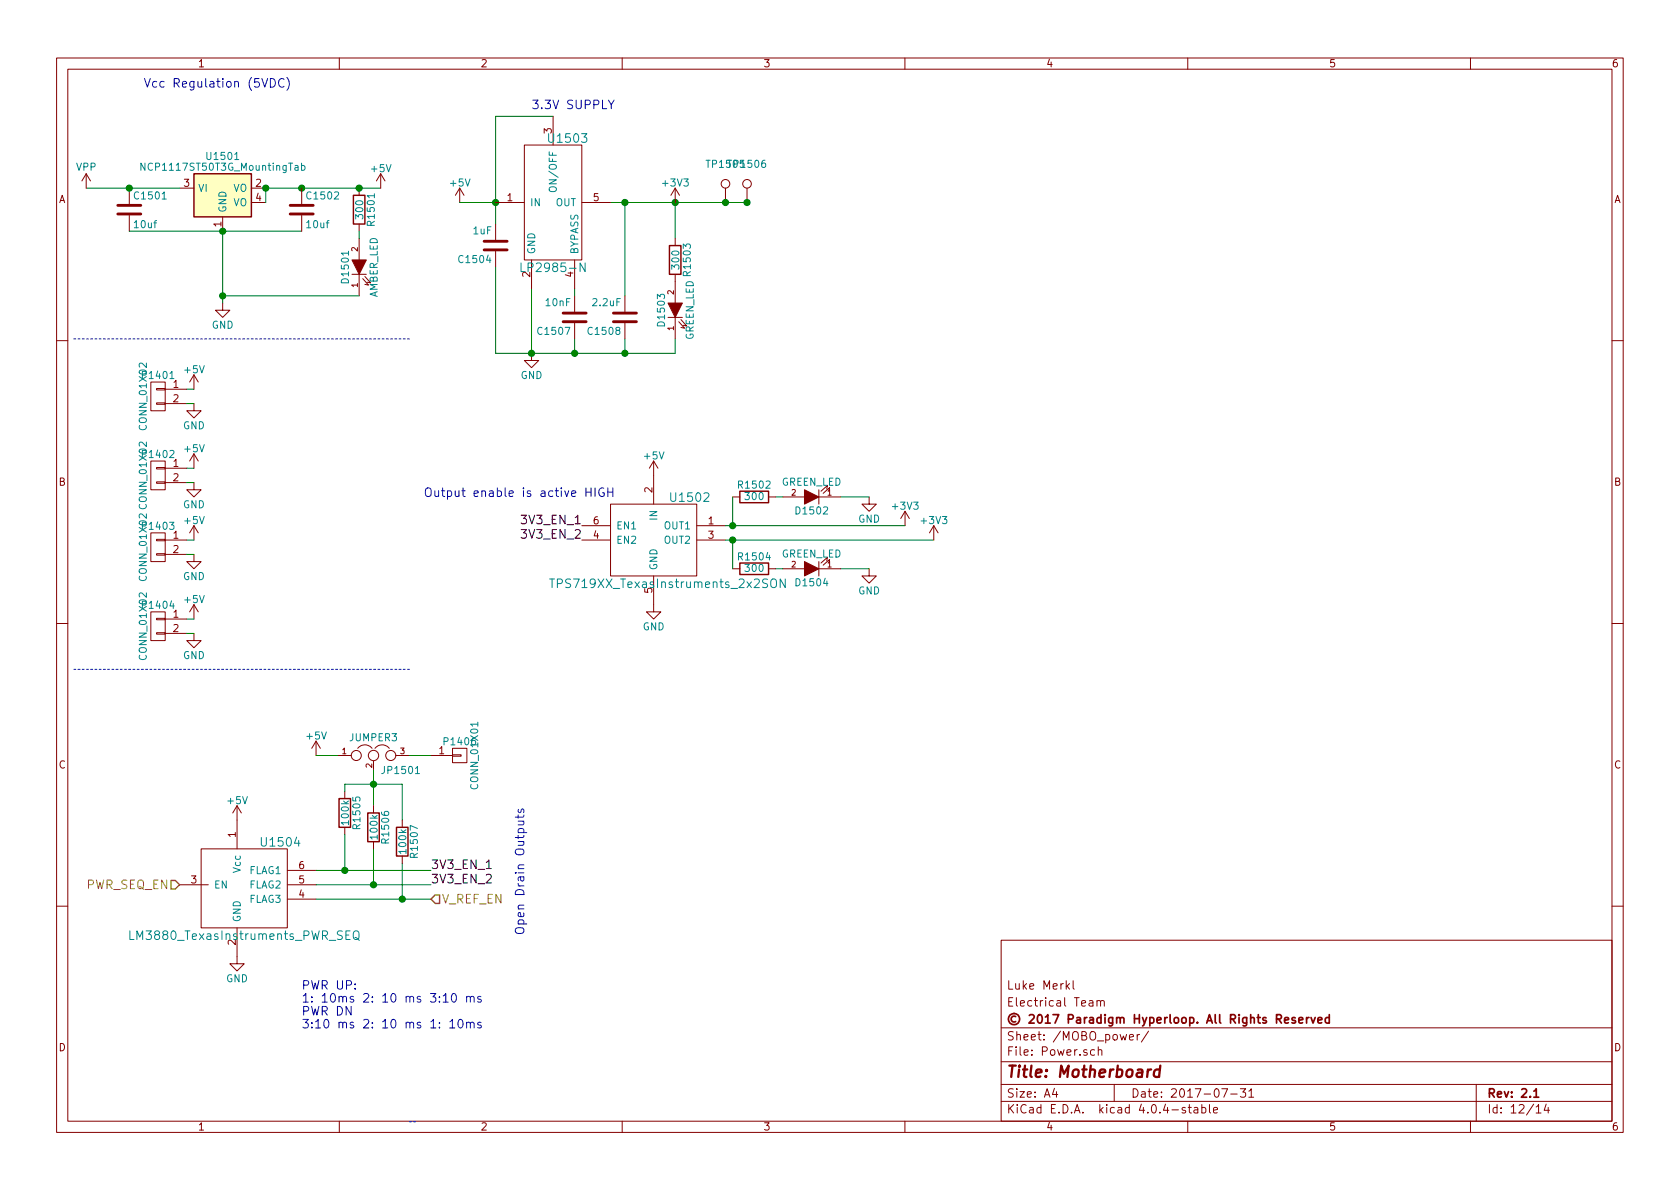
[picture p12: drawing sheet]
<svg xmlns="http://www.w3.org/2000/svg" width="297mm" height="210mm" viewBox="0 0 297 210" stroke-linecap="round" stroke-linejoin="round" font-family="sans-serif">
<g fill="none" stroke="#840000" stroke-width=".18">
<path d="M10 10.3h277v189.9h-277zM12 12.2h273v186.1h-273zM60 10.3v1.9M110 10.3v1.9M160 10.3v1.9M210 10.3v1.9M260 10.3v1.9M15.2 30.7l-.7 1.3M15.2 30.7v2.6M15.2 30.7l.8 1.3M22.9 33.3v2.8M22.9 38.1v2.8"/>
<path d="M31.7 33.3h2.6M39.4 38.3v2.6M44.4 33.3h2.6M44.4 35.8h2.6M53.3 33.3v2.8M53.3 38.1v2.8M63.5 33.3v1.2M63.5 39.6v1.3M67.3 30.7l-.8 1.3M67.3 30.7v2.6M67.3 30.7l.8 1.3M81.3 33.3l-.8 1.2"/>
<path d="M81.3 33.3v2.5M81.3 33.3l.7 1.2M87.6 35.8h5.1M87.6 39.6v2.8M92.7 25.6h10.2v20.4h-10.2zM97.8 20.6v5M102.9 35.8h5M119.4 33.3v2.5M119.4 33.3l-.8 1.2M119.4 33.3l.7 1.2M128.3 33.3v2.5M132.1 33.3v2.5"/>
<path d="M39.4 53.6v1.3h1.2l-1.2 1.2-1.3-1.2h1.3M62.2 48.5h2.6M63.5 42.2v3.8M63.5 48.5v3.8M64.1 49.3l1.1 1.1-.7-.1M64.5 48.9l1 1.1-.6-.1M87.6 44.4v2.8M94 46v5M101.6 46v5M101.6 52.3v2.8M101.6 57.1v2.8M110.5 52.3v2.8"/>
<path d="M110.5 57.1v2.8M118.1 56.1h2.5M119.4 42.2v1.2M119.4 48.5v5.1M119.4 56.1v3.8M120 56.9l1 1.1-.6-.1M120.4 56.5l1 1.2-.6-.2M10 60.2h2M26.7 67.6h2.5v5h-2.5zM27.7 71.2h1.5v.3h-1.5zM27.7 68.7h1.5v.3h-1.5zM29.2 68.8h3.8"/>
<path d="M29.2 71.4h3.8M34.3 71.4v1.2h1.3l-1.3 1.3-1.3-1.3h1.3M34.3 66.3l-.8 1.3M34.3 66.3v2.5M34.3 66.3l.8 1.3M94 62.5v1.2h1.2l-1.2 1.3-1.3-1.3h1.3M285 60.2h2M26.7 81.5h2.5v5.1h-2.5zM26.7 94.2h2.5v5.1h-2.5zM27.7 85.2h1.5v.3h-1.5zM27.7 82.7h1.5v.2h-1.5zM27.7 97.9h1.5v.3h-1.5z"/>
<path d="M27.7 95.4h1.5v.2h-1.5zM29.2 95.5h3.8M29.2 82.8h3.8M29.2 85.3h3.8M29.2 98h3.8M34.3 85.3v1.3h1.3l-1.3 1.3-1.3-1.3h1.3M34.3 98v1.3h1.3l-1.3 1.3-1.3-1.3h1.3M34.3 80.3v2.5M34.3 93v2.5M34.3 80.3l-.8 1.2M34.3 80.3l.8 1.2M34.3 93l-.8 1.2"/>
<path d="M34.3 93l.8 1.2M102.9 93h5M102.9 95.5h5M107.9 89.1h15.3v12.7h-15.3zM115.6 81.5v7.6M115.6 81.5l-.8 1.3M115.6 81.5l.7 1.3M123.2 93h5.1M123.2 95.5h5.1M129.5 87.9h1.3M135.9 87.9h1.3M138.4 87.9h3.8"/>
<path d="M144.8 87.9h3.8M144.8 86.6v2.5M144.8 99.3v2.5M146.2 86.5l.1-.7-1.1 1.1M146.2 99.2l.1-.7-1.1 1.1M146.6 86.9l.1-.7-1.2 1M146.6 99.6l.1-.7-1.2 1M153.7 87.9v1.2h1.2l-1.2 1.3-1.3-1.3h1.3M160 90.4v2.6M160 90.4l-.7 1.3M160 90.4l.8 1.3M165.1 93l-.8 1.2"/>
<path d="M165.1 93v2.5M165.1 93l.8 1.2M10 110.3h2M26.7 108.2h2.5v5.1h-2.5zM27.7 111.9h1.5v.2h-1.5zM27.7 109.3h1.5v.3h-1.5zM29.2 109.5h3.8M29.2 112h3.8M34.3 112v1.3h1.3l-1.3 1.2-1.3-1.2h1.3M34.3 106.9v2.6M34.3 106.9l-.8 1.3M34.3 106.9l.8 1.3"/>
<path d="M115.6 101.8v6.4h1.2l-1.2 1.3-1.3-1.3h1.3M129.5 100.6h1.3M135.9 100.6h1.3M138.4 100.6h3.8M144.8 100.6h3.8M153.7 100.6v1.2h1.2l-1.2 1.3-1.3-1.3h1.3M285 110.3h2M55.9 131.1l-.8 1.2M55.9 131.1v2.5M55.9 131.1l.7 1.2M59.7 133.6h2.4M61 139.9v1.3"/>
<path d="M63.2 132.3a1.62 1.62 0 0 1 2.6 0M66.3 132.3a1.62 1.62 0 0 1 2.5 0M70 133.6h2.4M76.2 133.6h3.8M80 133.5h1.5v.2h-1.5zM80 132.3h2.5v2.6h-2.5zM31.7 156.5h5.1M35.6 150.1h15.2v14h-15.2zM41.9 142.5v7.6M41.9 142.5l-.8 1.3M41.9 142.5l.8 1.3M50.8 156.5h5.1"/>
<path d="M50.8 159h5.1M50.8 153.9h5.1M61 146.3v1.3M66 142.5v1.3M66 148.8v1.3M71.1 145v1.3M71.1 151.4v1.2M10 160.2h2M41.9 164.1v6.3h1.3l-1.3 1.3-1.3-1.3h1.3M177 166.3h108v32h-108zM188.7 174.4l.4 .5M189.1 173.9l-.6 .6"/>
<path d="M189.7 173.4v1.3l.2 .2M192.6 177h.6v.9M193.2 177.3l-.4 .1-.3 .2 .3 .3 .4-.1M194 177.1l.2-.2 .3 .1 .1 .9M194 176.9v1M194.6 177.1a.36 .36 0 0 1 .3-.2 .36 .36 0 0 1 .3 .2v.8M285 160.2h2M60 198.3v1.9M110 198.3v1.9M160 198.3v1.9M177 194.8h108M177 191.8h108"/>
<path d="M177 187.8h108M177 181.8h108M186.4 192.5l-.3 1h.9M186.8 193v1M193.5 185.7l-.4-.1-.3 .3 .1 .6 .2 .1 .4-.1M194.2 185.7l.2-.1 .4 .1v.9M194.2 185.1v1.5M197 191.8v3M199.7 183.4l.7-.1v-.3l-.5-.1-.2 .2 .1 .7h.6M201.1 182.9v1M201.5 182.9l-.4 .3M203.1 182.3l-1.3 2"/>
<path d="M209.6 195.9a.37 .37 0 0 0-.6 .1l.1 .3 .5 .1 .1 .1-.3 .3-.4-.1M210 198.3v1.9M210.1 195.8h.5M210.3 195.3v1.3l.3 .2M211.2 195.9h.5l.1 .9M211.8 196.2l-.5 .1-.2 .2 .2 .3 .5-.1M212.5 195.9l.4-.1 .3 .3-.1 .6h-.6M212.5 195.3v1.5M213.8 195.3v1.3l.2 .2M214.6 196.3l.7-.1-.1-.3-.4-.1-.2 .2v.7h.6M216 192.5h1l-.6 1.5M217.6 193.5h1.1"/>
<path d="M219.3 192.5h.9l-.5 .6 .5 .1v.7l-.2 .1-.7-.1M220.8 193l.4-.5v1.5M220.8 194h.9M260 198.3v1.9M261 191.8v6.5M271.6 195.8l.4-.5v1.5M271.6 196.8h.9M273.4 195.2l-.4 1.1h1M273.7 195.8v1"/>
<circle cx="128.3" cy="32.5" r=".76"/>
<circle cx="132.1" cy="32.5" r=".76"/>
<circle cx="63" cy="133.6" r=".89"/>
<circle cx="66" cy="133.6" r=".91"/>
<circle cx="69.1" cy="133.6" r=".89"/>
</g>
<path d="M231 179.9v1M231.4 179.9l-.4 .3M231.8 179.9l.4 1 .3-1M235 179.4v1.5M227.1 180.4l.7-.1v-.3l-.4-.1-.3 .2 .1 .7h.6M229 180a.37 .37 0 0 0-.6 .1l.1 .3 .5 .1 .1 .1-.2 .3-.5-.1M229.6 180.4l.8-.1-.1-.3-.4-.1-.3 .2 .1 .7h.6M233 180.4l.7-.1v-.3l-.5-.1-.2 .2 .1 .7h.6M235 180l-.4-.1-.3 .3 .1 .6 .2 .1 .4-.1M271.2 193l.4-.5v1.5M271.2 194h.9" fill="none" stroke="#840000" stroke-width=".3"/>
<path d="M205.1 189.2a.7 .7 0 0 0-1 .3v.8l.2 .1 .6-.1M205.2 188.4l-.3 2" fill="none" stroke="#840000" stroke-width=".41"/>
<g fill="none" stroke="#0000c2" stroke-width=".18">
<path d="M47.8 13.9a.77 .77 0 0 1 .9 .8 .77 .77 0 0 1-.9 .7zM50.2 14a.62 .62 0 0 0-.7 0 .62 .62 0 0 0-.2 .8 .58 .58 0 0 0 .3 .5 .58 .58 0 0 0 .6 0M50.7 13.7a1.75 1.75 0 0 1 0 2.3M107.6 17.7l.5 .8 .5-.8M108.1 18.5v.7M103.6 86.3v1.5M103.6 87h.9M104.5 86.3v1.5M105.2 86.3v1.5M106.8 86.4a.71 .71 0 0 0-.9 .6 .71 .71 0 0 0 .9 .7v-.6h-.3M107.5 87h.9M107.5 86.3v1.5"/>
<path d="M108.4 86.3v1.5M91.6 145.2h1M91.6 144.1v.6M91.7 143.1l-.1 .4 .2 .2 .2-.1 .2-.5h.4v.6M92.5 145.2l.1 .1a.37 .37 0 0 1-.2 .6h-.8M92.6 144.1l-.2 .4h-1.3M78.4 176.1l.4-.4v1.5M78.4 177.2h.8M80 175.8l.2-.1a.81 .81 0 0 1 .5 .7 .81 .81 0 0 1-.5 .8l-.2-.1-.2-.5zM82.5 176.3h.1a.36 .36 0 0 1 .6 .1v.8M82.5 176.2v1M83.2 176.4a.35 .35 0 0 1 .3-.2 .35 .35 0 0 1 .3 .2v.8"/>
<path d="M85 176.3l-.3-.1-.2 .2v.2l.5 .2v.3h-.5M79.5 180.7l.5-.4v1.5M79.5 181.8h.9M81.1 180.4l.3-.1a.81 .81 0 0 1 .5 .7 .81 .81 0 0 1-.5 .8l-.3-.2-.1-.4zM82.5 180.9l.1-.1a.36 .36 0 0 1 .6 .2v.8M82.5 180.8v1M83.2 181a.35 .35 0 0 1 .3-.2 .35 .35 0 0 1 .3 .2v.8M85 180.8h-.3l-.2 .2v.2l.5 .2v.3h-.5"/>
</g>
<path d="M72.4 59.9h-59.7M72.4 118.4h-59.7M72.4 198.4h1.3" fill="none" stroke="#0000c2" stroke-width=".18" stroke-dasharray=".3 .4"/>
<path d="M34.3 30.7h10.1v7.6h-10.1z" fill="#ffffc2" stroke="#ffffc2" stroke-width=".18"/>
<path d="M34.3 30.7h10.1v7.6h-10.1zM62.5 34.5h2v5.1h-2zM118.4 43.4h2v5.1h-2zM130.8 86.9h5.1v2h-5.1zM130.8 99.6h5.1v2h-5.1zM59.9 141.2h2.1v5.1h-2.1zM65 143.8h2.1v5h-2.1zM70.1 146.3h2v5.1h-2z" fill="none" stroke="#840000" stroke-width=".25"/>
<g fill="none" stroke="#008484" stroke-width=".18">
<path d="M25.6 28.8v1.3l-.7-1.3v1.3M53.3 29.3h.4l.2 .2-.1 .5h-.5M53.3 28.8v1.3M132.9 28.3h-.6l-.1 .6 .2-.1 .5 .1v.6l-.2 .1-.5-.1M133.6 28.4l.1-.1a.67 .67 0 0 1 .5 .7 .67 .67 0 0 1-.5 .6l-.1-.1-.1-.4zM135.3 28.3a.47 .47 0 0 0-.6 .6l.1 .6 .4 .1 .1-.1 .1-.4-.1-.2-.4-.1-.2 .3M92.1 46.5v1.5h.8M103.5 46.5v1.5l-.9-1.5v1.5M97.2 102.4h.8M97.6 102.4v1.5M136.3 102.6a.5 .5 0 0 1 .6-.2 .5 .5 0 0 1 .4 .5l-.1 .8a.53 .53 0 0 1-.6 .2 .53 .53 0 0 1-.3-.5zM138.8 102.4v1.5l-.9-1.5v1.5"/>
<path d="M73.5 136.8h.7M23 164.6v1.5h.7M61.9 164.6h-.7v1.5h.7M62.5 164.8a.5 .5 0 0 1 .6-.2 .5 .5 0 0 1 .4 .5l-.1 .8a.53 .53 0 0 1-.6 .2 .53 .53 0 0 1-.3-.5zM62.8 165.8l.8 .5"/>
</g>
<g fill="none" stroke="#008400" stroke-width=".18">
<path d="M15.2 33.3h16.5M67.3 33.3h-20.3v2.5M81.3 35.8h6.3M97.8 20.6h-10.2v19M107.9 35.8h24.2M110.5 35.8v16.5M119.4 35.8v6.4M22.9 40.9h30.4M39.4 40.9v12.7M39.4 52.3h24.1M63.5 40.9v1.3M87.6 47.2v15.3h31.8v-2.6"/>
<path d="M94 51v11.5M101.6 51v1.3M101.6 59.9v2.6M110.5 59.9v2.6M33 68.8h1.3M33 71.4h1.3M33 95.5h1.3M33 82.8h1.3M33 85.3h1.3M33 98h1.3M128.3 95.5h36.8M128.3 93h31.7"/>
<path d="M129.5 87.9v5.1M129.5 95.5v5.1M137.2 87.9h1.2M148.6 87.9h5.1M33 109.5h1.3M33 112h1.3M137.2 100.6h1.2M148.6 100.6h5.1M55.9 133.6h3.8M61 139.9v-1.2h10.1v6.3M66 136.1v6.4M72.4 133.6h3.8"/>
<path d="M55.9 153.9h20.3M55.9 156.5h20.3M55.9 159h20.3M61 147.6v6.3M66 150.1v6.4M71.1 152.6v6.4"/>
</g>
<path d="M20.8 37.8h4.1M20.8 36.3h4.1M51.3 37.8h4.1M51.3 36.3h4.1M85.6 42.7h4.1M85.6 44.2h4.1M99.6 55.4h4M99.6 56.9h4M108.5 55.4h4M108.5 56.9h4" fill="none" stroke="#840000" stroke-width=".51"/>
<g fill="#008400" stroke="#008400" stroke-width=".25">
<circle cx="47" cy="33.3" r=".51"/>
<circle cx="39.4" cy="40.9" r=".51"/>
<circle cx="53.3" cy="33.3" r=".51"/>
<circle cx="63.5" cy="33.3" r=".51"/>
<circle cx="39.4" cy="52.3" r=".51"/>
<circle cx="87.6" cy="35.8" r=".51"/>
<circle cx="94" cy="62.5" r=".51"/>
<circle cx="110.5" cy="35.8" r=".51"/>
<circle cx="101.6" cy="62.5" r=".51"/>
<circle cx="119.4" cy="35.8" r=".51"/>
<circle cx="110.5" cy="62.5" r=".51"/>
<circle cx="128.3" cy="35.8" r=".51"/>
<circle cx="132.1" cy="35.8" r=".51"/>
<circle cx="129.5" cy="95.5" r=".51"/>
<circle cx="129.5" cy="93" r=".51"/>
<circle cx="66" cy="138.7" r=".51"/>
<circle cx="61" cy="153.9" r=".51"/>
<circle cx="66" cy="156.5" r=".51"/>
<circle cx="71.1" cy="159" r=".51"/>
<circle cx="22.9" cy="33.3" r=".51"/>
</g>
<g fill="#840000" stroke="#840000" stroke-width=".18">
<path d="M62.2 46h2.6l-1.3 2.5z"/>
<path d="M118.1 53.6h2.5l-1.2 2.5z"/>
<path d="M142.2 86.6l2.6 1.3-2.6 1.2z"/>
<path d="M142.2 99.3l2.6 1.3-2.6 1.2z"/>
</g>
<path d="M86 153.6h.9" fill="none" stroke="#000" stroke-width=".18"/>
<path d="M30.2 155.7h.8l.7 .8-.7 .7h-.8zM76.2 159l.8-.8h.7v1.6h-.7z" fill="none" stroke="#848400" stroke-width=".25"/>
<text font-size="2.8" fill="#840000" x="178" y="190.5">Title: Motherboard</text>
<g font-size="2.1" fill="#0000c2">
<text x="25.4" y="15.5">Vcc Regulation (5VDC)</text>
<text x="94" y="19.3">3.3V SUPPLY</text>
<text x="74.9" y="87.9">Output enable is active HIGH</text>
<text x="92.7" y="165.3" transform="rotate(-90 92.7 165.3)">Open Drain Outputs</text>
<text x="53.3" y="175">PWR UP:</text>
<text x="53.3" y="177.3">1: 10ms 2: 10 ms 3:10 ms</text>
<text x="53.3" y="179.6">PWR DN</text>
<text x="53.3" y="181.9">3:10 ms 2: 10 ms 1: 10ms</text>
</g>
<g font-size="2.1" fill="#008484">
<text x="97.2" y="25.2">U1503</text>
<text x="93" y="48.1">LP2985-N</text>
<text x="118.8" y="88.7">U1502</text>
<text x="98.5" y="104">TPS719XX_TexasInstruments_2x2SON</text>
<text x="46.4" y="149.7">U1504</text>
<text x="23.7" y="166.2">LM3880_TexasInstruments_PWR_SEQ</text>
</g>
<g font-size="2.1">
<text x="92.6" y="92.7">3V3_EN_1</text>
<text x="92.6" y="95.2">3V3_EN_2</text>
<text x="76.2" y="153.7">3V3_EN_1</text>
<text x="76.2" y="156.2">3V3_EN_2</text>
</g>
<g font-size="2.1" fill="#848400">
<text x="15.1" y="157.2">PWR_SEQ_EN</text>
<text x="78.1" y="159.8">V_REF_EN</text>
</g>
<g font-size="2.1" fill="#840000">
<text x="178" y="178">Electrical Team</text>
<text x="178" y="175">Luke Merkl</text>
<text x="178" y="184">Sheet: /MOBO_power/</text>
<text x="178" y="181">© 2017 Paradigm Hyperloop. All Rights Reserved</text>
<text x="178" y="186.7">File: Power.sch</text>
<text x="178" y="196.9">KiCad E.D.A. kicad 4.0.4-stable</text>
<text x="178" y="194.1">Size: A4</text>
<text x="200" y="194.1">Date: 2017-07-31</text>
<text x="263" y="194.1">Rev: 2.1</text>
<text x="263" y="196.9">Id: 12/14</text>
</g>
<g font-size="1.8" fill="#840000">
<text x="35" y="11.9">1</text>
<text x="85" y="11.9">2</text>
<text x="135" y="11.9">3</text>
<text x="185" y="11.9">4</text>
<text x="235" y="11.9">5</text>
<text x="285" y="11.9">6</text>
<text x="97.5" y="23.6" transform="rotate(-90 97.5 23.6)">3</text>
<text x="10.4" y="35.9">A</text>
<text x="32.5" y="33">3</text>
<text x="45.2" y="33">2</text>
<text x="45.2" y="35.6">4</text>
<text x="89.7" y="35.6">1</text>
<text x="104.9" y="35.6">5</text>
<text x="285.4" y="35.9">A</text>
<text x="39.1" y="40.1" transform="rotate(-90 39.1 40.1)">1</text>
<text x="93.7" y="49" transform="rotate(-90 93.7 49)">2</text>
<text x="101.3" y="49" transform="rotate(-90 101.3 49)">4</text>
<text x="30.6" y="68.6">1</text>
<text x="30.6" y="71.1">2</text>
<text x="30.6" y="82.5">1</text>
<text x="10.4" y="85.9">B</text>
<text x="30.6" y="85.1">2</text>
<text x="115.3" y="87.1" transform="rotate(-90 115.3 87.1)">2</text>
<text x="285.4" y="85.9">B</text>
<text x="30.6" y="95.2">1</text>
<text x="104.9" y="95.2">4</text>
<text x="104.9" y="92.7">6</text>
<text x="125.2" y="92.7">1</text>
<text x="125.2" y="95.2">3</text>
<text x="30.6" y="97.8">2</text>
<text x="115.3" y="104.9" transform="rotate(-90 115.3 104.9)">5</text>
<text x="30.6" y="109.2">1</text>
<text x="30.6" y="111.8">2</text>
<text x="10.4" y="135.9">C</text>
<text x="77.6" y="133.3">1</text>
<text x="285.4" y="135.9">C</text>
<text x="41.7" y="148.1" transform="rotate(-90 41.7 148.1)">1</text>
<text x="52.9" y="153.7">6</text>
<text x="33.8" y="156.2">3</text>
<text x="52.9" y="158.7">4</text>
<text x="52.9" y="156.2">5</text>
<text x="41.7" y="167.1" transform="rotate(-90 41.7 167.1)">2</text>
<text x="10.4" y="185.9">D</text>
<text x="285.4" y="185.9">D</text>
<text x="35" y="199.9">1</text>
<text x="85" y="199.9">2</text>
<text x="135" y="199.9">3</text>
<text x="185" y="199.9">4</text>
<text x="235" y="199.9">5</text>
<text x="285" y="199.9">6</text>
</g>
<g font-size="1.8" fill="#008484">
<text x="36.8" y="28.3">U1501</text>
<text x="125.2" y="29.7">TP1505</text>
<text x="13.5" y="30.2">VPP</text>
<text x="24" y="35.2">C1501</text>
<text x="25.7" y="30.2">NCP1117ST50T3G_MountingTab</text>
<text x="35.1" y="33.9">VI</text>
<text x="41.1" y="33.9">VO</text>
<text x="54.5" y="35.2">C1502</text>
<text x="65.7" y="30.4">+5V</text>
<text x="79.7" y="33">+5V</text>
<text x="98.4" y="33.3" transform="rotate(-90 98.4 33.3)">ON/OFF</text>
<text x="117.3" y="33">+3V3</text>
<text x="23.9" y="40.3">10uf</text>
<text x="40" y="37.6" transform="rotate(-90 40 37.6)">GND</text>
<text x="41.1" y="36.4">VO</text>
<text x="54.3" y="40.3">10uf</text>
<text x="64.2" y="38.6" transform="rotate(-90 64.2 38.6)">300</text>
<text x="66.2" y="39.7" transform="rotate(-90 66.2 39.7)">R1501</text>
<text x="83.7" y="41.4">1uF</text>
<text x="93.7" y="36.4">IN</text>
<text x="98.1" y="36.4">OUT</text>
<text x="81.3" y="46.5">C1504</text>
<text x="94.6" y="45" transform="rotate(-90 94.6 45)">GND</text>
<text x="102.2" y="45" transform="rotate(-90 102.2 45)">BYPASS</text>
<text x="120.1" y="47.4" transform="rotate(-90 120.1 47.4)">300</text>
<text x="61.7" y="49.8" transform="rotate(-90 61.7 49.8)">D1501</text>
<text x="66.8" y="52.7" transform="rotate(-90 66.8 52.7)">AMBER_LED</text>
<text x="122.1" y="48.6" transform="rotate(-90 122.1 48.6)">R1503</text>
<text x="37.4" y="58.1">GND</text>
<text x="95.3" y="59.2">C1507</text>
<text x="96.6" y="54.1">10nF</text>
<text x="104.2" y="59.2">C1508</text>
<text x="104.9" y="54.1">2.2uF</text>
<text x="117.6" y="57.4" transform="rotate(-90 117.6 57.4)">D1503</text>
<text x="32.7" y="66">+5V</text>
<text x="122.6" y="60.2" transform="rotate(-90 122.6 60.2)">GREEN_LED</text>
<text x="25.4" y="67">P1401</text>
<text x="92" y="67">GND</text>
<text x="25.9" y="75.7" transform="rotate(-90 25.9 75.7)">CONN_01X02</text>
<text x="32.3" y="75.9">GND</text>
<text x="25.4" y="81">P1402</text>
<text x="32.7" y="80">+5V</text>
<text x="114" y="81.2">+5V</text>
<text x="25.9" y="89.7" transform="rotate(-90 25.9 89.7)">CONN_01X02</text>
<text x="32.3" y="89.9">GND</text>
<text x="130.8" y="86.4">R1502</text>
<text x="131.9" y="88.4">300</text>
<text x="138.1" y="85.9">GREEN_LED</text>
<text x="25.4" y="93.7">P1403</text>
<text x="32.7" y="92.7">+5V</text>
<text x="109" y="93.6">EN1</text>
<text x="116.2" y="91.9" transform="rotate(-90 116.2 91.9)">IN</text>
<text x="117.4" y="93.6">OUT1</text>
<text x="140.9" y="91">D1502</text>
<text x="151.7" y="92.4">GND</text>
<text x="157.9" y="90.1">+3V3</text>
<text x="163" y="92.7">+3V3</text>
<text x="109" y="96.1">EN2</text>
<text x="116.2" y="100.8" transform="rotate(-90 116.2 100.8)">GND</text>
<text x="117.4" y="96.1">OUT2</text>
<text x="130.8" y="99.1">R1504</text>
<text x="131.9" y="101.1">300</text>
<text x="138.1" y="98.6">GREEN_LED</text>
<text x="25.4" y="107.6">P1404</text>
<text x="25.9" y="102.4" transform="rotate(-90 25.9 102.4)">CONN_01X02</text>
<text x="32.3" y="102.6">GND</text>
<text x="32.7" y="106.6">+5V</text>
<text x="140.9" y="103.7">D1504</text>
<text x="151.7" y="105.1">GND</text>
<text x="113.6" y="111.4">GND</text>
<text x="25.9" y="116.4" transform="rotate(-90 25.9 116.4)">CONN_01X02</text>
<text x="32.3" y="116.5">GND</text>
<text x="54.3" y="130.8">+5V</text>
<text x="61.9" y="131.1">JUMPER3</text>
<text x="78.7" y="131.8">P1406</text>
<text x="67.8" y="136.8">JP1501</text>
<text x="40.3" y="142.2">+5V</text>
<text x="84.5" y="139.2" transform="rotate(-90 84.5 139.2)">CONN_01X01</text>
<text x="61.7" y="145.7" transform="rotate(-90 61.7 145.7)">100k</text>
<text x="63.7" y="146.3" transform="rotate(-90 63.7 146.3)">R1505</text>
<text x="66.8" y="148.3" transform="rotate(-90 66.8 148.3)">100k</text>
<text x="68.8" y="148.9" transform="rotate(-90 68.8 148.9)">R1506</text>
<text x="42.5" y="154.3" transform="rotate(-90 42.5 154.3)">Vcc</text>
<text x="44" y="154.6">FLAG1</text>
<text x="71.8" y="150.8" transform="rotate(-90 71.8 150.8)">100k</text>
<text x="73.9" y="151.4" transform="rotate(-90 73.9 151.4)">R1507</text>
<text x="37.8" y="157.1">EN</text>
<text x="44" y="159.6">FLAG3</text>
<text x="44" y="157.1">FLAG2</text>
<text x="42.5" y="163.1" transform="rotate(-90 42.5 163.1)">GND</text>
<text x="40" y="173.7">GND</text>
</g>
<g font-size="1.4" fill="#840000">
<text x="63.2" y="44.4" transform="rotate(-90 63.2 44.4)">2</text>
<text x="63.2" y="50.8" transform="rotate(-90 63.2 50.8)">1</text>
<text x="119.1" y="52.1" transform="rotate(-90 119.1 52.1)">2</text>
<text x="119.1" y="58.4" transform="rotate(-90 119.1 58.4)">1</text>
<text x="140" y="87.6">2</text>
<text x="146.3" y="87.6">1</text>
<text x="140" y="100.3">2</text>
<text x="146.3" y="100.3">1</text>
<text x="60.5" y="133.3">1</text>
<text x="65.8" y="135.8" transform="rotate(-90 65.8 135.8)">2</text>
<text x="70.8" y="133.3">3</text>
</g>
</svg>
